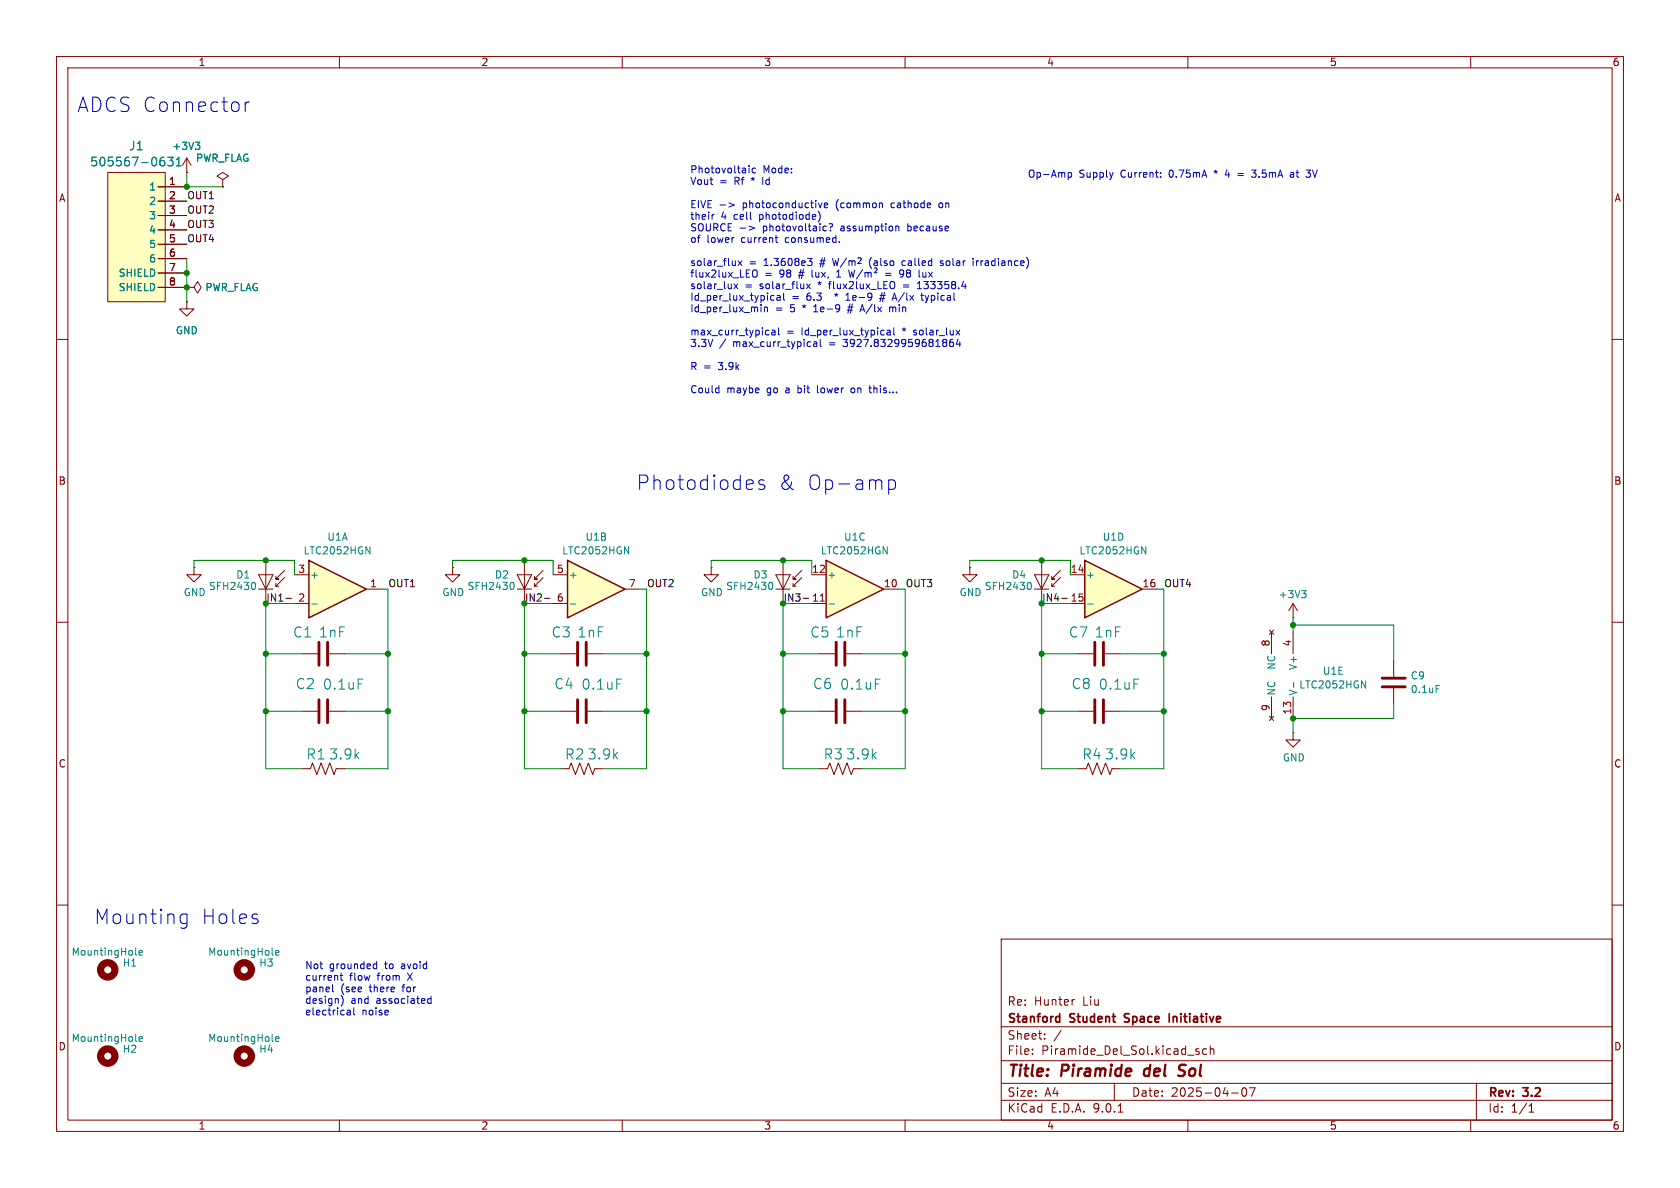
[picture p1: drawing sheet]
<svg xmlns="http://www.w3.org/2000/svg" width="297mm" height="210mm" viewBox="0 0 297 210" stroke-linecap="round" stroke-linejoin="round" font-family="sans-serif">
<path d="M0 0h297v210h-297z" fill="#fff" stroke="#fff" stroke-width=".18"/>
<g fill="none" stroke="#840000" stroke-width=".18">
<path d="M10 10h277v190h-277zM12 12h273v186h-273zM60 10v2M110 10v2M160 10v2M210 10v2M260 10v2M39.4 31.8l-1-.7 1-.6 1 .6-1 .7v1.2M39.4 33h.1M10 60h2M285 60h2M10 110h2"/>
<path d="M34.3 100.3v1.3h1.3l-1.3 1.3-1.3-1.3h1.3M34.3 100.3h.1M53.3 115.6h2.8M58.2 115.6h2.8M285 110h2M10 160h2M177 166h108v32h-108zM190 176.7l-.3 .1M285 160h2M60 198v2M110 198v2M160 198v2"/>
<path d="M177 194.5h108M177 191.5h108M177 187.5h108M177 181.5h108M182.5 186.3v.1M182.5 185.5v.1M184.7 183.6v.1M184.7 182.8v.1M187.6 182.1l-1.3 2M197 191.5v3M197.7 196.6h.8M210 198v2"/>
<path d="M212 185.5l-.4-.1-.2 .2 .1 .2 .5 .2v.3h-.6M213.3 185.5l-.4-.1-.3 .3v.4l.1 .2h.6M214 185.5l.2-.1 .3 .1 .1 .9M214 184.9v1.5M217.7 193.2h1.2M219.7 192.4l.2-.1a.81 .81 0 0 1 .6 .6 .81 .81 0 0 1-.3 .8l-.2 .1a.81 .81 0 0 1-.3-1.4zM220.9 192.3h1l-.7 1.5M260 198v2M261 191.5v6.5M270.3 196.6h.9M270.3 195.5l.4-.4v1.5"/>
</g>
<path d="M202.4 189.1l-.2 .7 .3 .4M209.3 190a.85 .85 0 0 1-1 .1M209.4 188.2l-.7 .1a.46 .46 0 0 0-.3 .5 .46 .46 0 0 0 .4 .4l.5 .2" fill="none" stroke="#840000" stroke-width=".4"/>
<path d="M186.9 179.7l.4 .1M187.3 179.2v1.5M198.8 179.3v.5M206.7 179.2v1.5M187.3 180.6l-.4 .1M198.8 180.6l.2 .1" fill="none" stroke="#840000" stroke-width=".3"/>
<path d="M56.4 113.5v4.1M57.9 113.5v4.1" fill="none" stroke="#840000" stroke-width=".51"/>
<path d="M100.3 99.1l10.2 5-10.2 5.1z" fill="#ffffc2"/>
<path d="M100.3 99.1l10.2 5-10.2 5.1z" fill="none" stroke="#840000" stroke-width=".25"/>
<g fill="none" stroke="#840000" stroke-width=".18">
<path d="M92.7 99.1v7.6M80 100.3v1.3h1.3l-1.3 1.3-1.3-1.3h1.3M80 100.3h.1M91.4 101.6h2.6l-1.3 2.5zM91.4 104.1h2.6M94.5 103.1v.5M96 102.1l-1.5 1.5h.5M96 100.8l-1.5 1.6h.5h-.5v-.5M97.8 101.6h2.5M97.8 106.7h2.5M99.1 115.6h2.8M103.9 115.6h2.8"/>
<path d="M110.5 104.1h2.5M144.8 115.6h2.8M149.6 115.6h2.8M224.4 111.4l.8 .7M224.8 111.8v3.8M225.2 111.4l-.8 .7M228.6 109.2h.1M228.6 106.7l-.8 1.3M228.6 106.7l.8 1.3M228.6 106.7v2.5M228.6 111.8v3.8M53.3 135.9h1.6l.3-1 .8 2 .8-2 .7 2 .8-2 .8 2 .3-1h1.6"/>
<path d="M53.3 125.7h2.8M58.2 125.7h2.8M99.1 135.9h1.5l.4-1 .7 2 .8-2 .8 2 .7-2 .8 2 .4-1h1.5M99.1 125.7h2.8M103.9 125.7h2.8M144.8 135.9h1.5l.4-1 .7 2 .8-2 .8 2 .7-2 .8 2 .4-1h1.5M144.8 125.7h2.8M149.6 125.7h2.8M224.4 126.6l.8 .8M224.8 123.2v3.8M225.2 126.6l-.8 .8M228.6 123.2v3.8"/>
</g>
<g fill="none" stroke="#008484" stroke-width=".18">
<path d="M110.4 96.6l.7 1.3v-1.3M90.5 102.9a.68 .68 0 0 1 .4 .7 .68 .68 0 0 1-.4 .6M100.9 106.8h.9M230.1 104.4h.8l-.4 .5M230.7 104.9l.2 .2v.3l-.2 .3M63.3 120h.9M109 120h.9M154.8 120h.8M228.7 120.6v1M240.7 120.4l.7 1.2v-1.2M24 168.7l.2 .2M24.6 168.4l.6-.1-.1-.2-.3-.1-.2 .2v.6h.5"/>
<path d="M48.1 168.7l.2 .2M48.7 168.4l.6-.1v-.2l-.4-.1-.2 .2 .1 .6h.5M24 183.9l.2 .2M24.6 183.7l.6-.1-.1-.3-.3-.1-.2 .2v.6h.5M48.1 183.9l.2 .2M48.7 183.7l.6-.1v-.3l-.4-.1-.2 .2 .1 .6h.5"/>
</g>
<g fill="none" stroke="#840000" stroke-width="1.3">
<circle cx="19" cy="171.4" r="1.27"/>
<circle cx="43.2" cy="171.4" r="1.27"/>
<circle cx="19" cy="186.7" r="1.27"/>
<circle cx="43.2" cy="186.7" r="1.27"/>
</g>
<path d="M102.1 113.5v4.1M103.6 113.5v4.1M147.8 113.5v4.1M149.4 113.5v4.1M56.4 123.7v4.1M57.9 123.7v4.1M102.1 123.7v4.1M103.6 123.7v4.1M147.8 123.7v4.1M149.4 123.7v4.1" fill="none" stroke="#840000" stroke-width=".51"/>
<path d="M146 99.1l10.2 5-10.2 5.1z" fill="#ffffc2"/>
<path d="M146 99.1l10.2 5-10.2 5.1z" fill="none" stroke="#840000" stroke-width=".25"/>
<g fill="none" stroke="#840000" stroke-width=".18">
<path d="M138.4 99.1v7.6M125.7 100.3v1.3h1.3l-1.3 1.3-1.2-1.3h1.2M125.7 100.3h.1M137.2 101.6h2.5l-1.3 2.5zM137.2 104.1h2.5M140.2 103.1v.5M141.7 102.1l-1.5 1.5h.5M141.7 100.8l-1.5 1.6h.5h-.5v-.5M143.5 101.6h2.5M143.5 106.7h2.5M145 106.3h.7M156.2 104.1h2.5"/>
<path d="M190.5 115.6h2.8M195.3 115.6h2.8M246.4 116.8v2.8M190.5 135.9h1.5l.4-1 .8 2 .7-2 .8 2 .8-2 .7 2 .4-1h1.5M190.5 125.7h2.8M195.3 125.7h2.8M228.6 129.5v1.3h1.3l-1.3 1.3-1.3-1.3h1.3M228.6 129.5h.1M246.4 121.7v2.8"/>
</g>
<path d="M156.1 96.6l.7 1.3v-1.3M136.2 102.9a.68 .68 0 0 1 .4 .7 .68 .68 0 0 1-.4 .6M146.6 106.8h.9M200.5 120h.8M253.9 121.2h.6" fill="none" stroke="#008484" stroke-width=".18"/>
<path d="M193.5 113.5v4.1M195.1 113.5v4.1M244.3 119.9h4.1M193.5 123.7v4.1M195.1 123.7v4.1M244.3 121.4h4.1" fill="none" stroke="#840000" stroke-width=".51"/>
<path d="M54.6 99.1l10.2 5-10.2 5.1z" fill="#ffffc2"/>
<path d="M54.6 99.1l10.2 5-10.2 5.1z" fill="none" stroke="#840000" stroke-width=".25"/>
<path d="M52.1 101.6h2.5M52.1 106.7h2.5M64.8 104.1h2.5M171.4 100.3v1.3h1.3l-1.3 1.3-1.2-1.3h1.2M171.4 100.3h.1" fill="none" stroke="#840000" stroke-width=".18"/>
<path d="M64.7 96.6l.7 1.3v-1.3M55.1 106.8h1" fill="none" stroke="#008484" stroke-width=".18"/>
<path d="M19 30.5h10.2v22.8h-10.2z" fill="#ffffc2"/>
<g fill="none" stroke="#840000" stroke-width=".18">
<path d="M19 30.5h10.2v22.8h-10.2zM27.9 33h5.1M27.9 35.6h5.1M27.9 38.1h5.1M27.9 40.6h5.1M27.9 43.2h5.1M27.9 45.7h5.1M27.9 48.3h5.1M27.9 50.8h5.1M184.1 99.1v7.6M182.9 101.6h2.5l-1.3 2.5zM182.9 104.1h2.5"/>
<path d="M185.9 103.1v.5M187.5 102.1l-1.6 1.5h.5M187.5 100.8l-1.6 1.6h.5h-.5v-.5"/>
</g>
<path d="M28.6 28.4h.2l.3 .3v.5l-.5 .1M29 27.8l-.4 .1M29.6 27.8h1l-.5 .6 .4 .1v.7l-.2 .1h-.4l-.3-.1M31.2 29.3h.8M31.2 28.2l.4-.4v1.5M181.9 102.9a.68 .68 0 0 1 .4 .7 .68 .68 0 0 1-.4 .6" fill="none" stroke="#008484" stroke-width=".18"/>
<path d="M191.8 99.1l10.1 5-10.1 5.1z" fill="#ffffc2"/>
<path d="M191.8 99.1l10.1 5-10.1 5.1z" fill="none" stroke="#840000" stroke-width=".25"/>
<g fill="none" stroke="#840000" stroke-width=".18">
<path d="M27.9 33h5.1M27.9 35.6h5.1M27.9 38.1h5.1M33 30.5h.1M33 27.9l.8 1.3M33 27.9l-.7 1.3M33 27.9v2.6M39.4 33h.1M27.9 40.6h5.1M27.9 43.2h5.1M27.9 45.7h5.1M27.9 48.3h5.1"/>
<path d="M27.9 50.8h5.1M33 53.3v1.3h-1.3l1.3 1.3 1.3-1.3h-1.3M33 53.3h.1M33 50.8h1.3l.6 1 .7-1-.7-1-.6 1M33 50.8h.1M47 99.1v7.6M45.7 101.6h2.6l-1.3 2.5zM45.7 104.1h2.6M48.8 103.1v.5M50.3 102.1l-1.5 1.5h.5M50.3 100.8l-1.5 1.6h.5h-.5v-.5M189.2 101.6h2.6"/>
<path d="M189.2 106.7h2.6M201.9 104.1h2.6"/>
</g>
<path d="M28.6 28.4h.2l.3 .3v.5l-.5 .1M29 27.8l-.4 .1M29.6 27.8h1l-.5 .6 .4 .1v.7l-.2 .1h-.4l-.3-.1M31.2 29.3h.8M31.2 28.2l.4-.4v1.5M34.5 25.1h.8l-.4 .5M35.1 25.6l.2 .3v.3l-.2 .2M201.8 96.6l.8 1.3v-1.3M44.7 102.9a.68 .68 0 0 1 .5 .7 .68 .68 0 0 1-.5 .6M192.3 106.8h1" fill="none" stroke="#008484" stroke-width=".18"/>
<path d="M50.5 105.8h1M96.3 105.8h.9M142 105.8h.9M187.7 105.8h1" fill="none" stroke="#000" stroke-width=".18"/>
<g fill="none" stroke="#008400" stroke-width=".18">
<path d="M33 30.5v2.5h6.4M33 45.7v7.6M34.3 100.3v-1.2h17.8v2.5M47 115.6h6.3M52.1 106.7h-5.1v29.2h6.3M61 115.6h7.6M67.3 104.1h1.3v31.8h-7.6M80 100.3v-1.2h17.8v2.5M92.7 115.6h6.4M97.8 106.7h-5.1v29.2h6.4M106.7 115.6h7.6M113 104.1h1.3v31.8h-7.6"/>
<path d="M125.7 100.3v-1.2h17.8v2.5M138.4 115.6h6.4M143.5 106.7h-5.1v29.2h6.4M152.4 115.6h7.6M158.7 104.1h1.3v31.8h-7.6M171.4 100.3v-1.2h17.8v2.5M184.1 115.6h6.4M189.2 106.7h-5.1v29.2h6.4M198.1 115.6h7.6M204.5 104.1h1.2v31.8h-7.6M228.6 109.2v2.6M228.6 110.5h17.8v6.3"/>
<path d="M47 125.7h6.3M61 125.7h7.6M92.7 125.7h6.4M106.7 125.7h7.6M138.4 125.7h6.4M152.4 125.7h7.6M184.1 125.7h6.4M198.1 125.7h7.6M246.4 124.5v2.5h-17.8v2.5"/>
</g>
<g fill="none" stroke="#0000c2" stroke-width=".18">
<path d="M43.3 18v1.7M44.1 18a.65 .65 0 0 0-.8 .5M126.3 37.9l-.3 .1M128.9 35.9l.9 .3-.9 .4M132.4 29.3v.1M132.4 29.7v.9M132.4 40l1 .3-1 .4M133.6 29.8l-.4-.1-.2 .3 .1 .5h.5M144.7 35.9l.3 .8 .3-.8M144.8 37.6a1.5 1.5 0 0 1-.1 1.6M145.7 36.3l.6-.1v-.3h-.4l-.2 .2 .1 .6h.5M145.7 40h.4"/>
<path d="M146.6 39.6l.4-.1 .2 .2-.4 .6M155.8 35.9l.2 .2v.6M166.1 35.9l-.1 .2 .1 .6M188.8 30.5v1.3M188.8 30.6l.4-.1 .3 .2-.2 .6h-.5M205.2 31.2v.1M205.2 30.6v.1M216.9 30l-.3 .9h.8M218.8 30.7h1M218.8 31h1M221.3 30.1h.7l-.4 .5h.3M221.3 31.2l.1 .1h.5"/>
<path d="M228.1 31.2l.2 .1h.4M228.2 30.6h.4l.1 .7M228.7 30.8l-.4 .1-.2 .1M230.9 30.1h.8l-.5 .5M231.4 30.6l.3 .2v.3l-.3 .2M129.8 50.2l.6 .8M130.4 50.2l-.6 .8M130.5 46.1l.7 .8M131.2 46.1l-.7 .8M133.1 47.9l.2-.2a.43 .43 0 0 1 .6 .4v.5a.42 .42 0 0 1-.5 .4 .42 .42 0 0 1-.4-.4zM134.5 54.3v.8M135.1 54.3v.8"/>
<path d="M135.1 54.4l.2-.1h.3l.1 .8M135.6 58.4h.3M135.9 59.2h-.3M136.5 52.2l.3 .1M136.5 58.4h.5v.8M136.8 53l-.3 .1M137 42h.5M137 58.7h-.4l-.2 .2 .2 .3h.4M137.2 42.7l.3 .2M137.4 52.3h.5v.8M137.6 57.9v1.1l.2 .2M137.9 52.5l-.4 .1-.2 .2 .2 .3 .4-.1"/>
<path d="M138.5 51.8v1.1l.2 .2M142.6 50.2l.6 .8M142.8 45.7h.7l-.4 .5 .4 .1v.4l-.2 .2h-.4M143.2 50.2l-.6 .8M143.9 55.1h.7M144 54.2h-.1M145 60v1.1l.2 .2M146.1 40.8h-.4M146.8 40.7v.1M147.9 49h.7M148.4 42.7v.2M148.4 54v.8"/>
<path d="M148.4 54.4v.1M149.5 53.1h.8M149.8 52l-.3 .2M149.8 54.8h.9M149.9 54.3h.9M150 47.7l.3 1.3 .3-.9 .2 .9 .3-1.3M150.3 53.7l-.4 1.7M152.1 54.8h.6M152.4 53.9l-.4 1.2M152.5 47.7l-1.1 1.6M152.9 48.1v.9M152.9 48.3l.4-.2 .2 .2"/>
<path d="M153.5 48.3l.1-.2 .4 .1v.8M153.5 48.3v.7M155 47.8l-.4 .4h.4M155.5 52.8h.9M155.6 52.2h.9M155.9 51.7l-.3 1.6M156.6 48.3h.9M156.6 48.7h.9M156.9 58.4h.4l.1 .8M157.3 54.4l.3-.1 .2 .2M157.3 54.3v.8M157.4 58.7h-.4l-.2 .2 .2 .3h.4"/>
<path d="M157.7 53.1l.4-1.3 .4 1.3M157.8 52.7h.6M158 49.8a.9 .9 0 0 1 0 1.2M158 57.9v1.1l.2 .2M158.4 40h.4l.1 .8M159 48l.3-.3 .4 .1a.84 .84 0 0 1-.3 1.2h-.2M159.7 50.4h1M159.7 50.7h1M159.8 48.3l-.3 .2-.3-.1M159.9 46.1l-.3 .1-.1 .1v.5l.4 .1M162.2 51h.7M162.2 50.1l.3-.3v1.2"/>
<path d="M162.8 52.2h.5M163 51.8v1.1l.3 .2M163.1 48.1v.7l.4 .2M163.6 52.2l.3 .9M163.7 53.4l-.1 .1M166.7 46.2l-.3-.1-.2 .2 .6 .4M166.8 46.8l-.2 .1h-.4M169 58.4l.7 .8M169.4 59.9l-.3 .9h.8M169.7 58.4l-.7 .8M172 45.7v.1M172 46.1v.8"/>
<path d="M172.6 46.1v.8M172.8 46.2l-.2 .1M127 68.6l.1 .1M127.1 69.4h-.1M127.1 68.2v1.2M143.9 60.5h.4l.1 .8M144.4 60.7l-.4 .1-.2 .2 .2 .3 .4-.1M144.5 68.2v1.1l.2 .1M150.9 68.6l-.3 .1-.2 .1 .1 .5 .4 .1M153.6 68.6h.5M153.8 69.3l.3 .1M167.3 60.1v.3"/>
<path d="M167.3 60.7v.4M168 60.1a.99 .99 0 0 0 0 1.1h.5l.1-.5-.3-.2h-.3l-.1 .2M169.7 60.4v.9M135.1 84.9l-.6-.1-.4 .4 .1 .3 .9 .3 .1 .2-.1 .4-.3 .1-.7-.1M157.1 84.9l.7-.1 .5 .5v.7l-.2 .4-.3 .1-.7-.1M157.1 84.8v2.6M32.1 163.1l.2 .2 .8-.2M32.1 161.7l.2-.1 .8 .1M33.1 161.6v2a.69 .69 0 0 1-1.1 .4M45.5 162.5l.1 .3-.1 .3M58.8 174.1v1l.2 .2M60.1 172.4h.5"/>
<path d="M60.3 172v1.1l.3 .2M60.6 176.5l.1 .5-.3 .8M61.3 179.2l.2 .2h.4M61.4 178.6h.5v.8M61.9 178.9h-.4l-.2 .2M62.5 178.1v1.1l.2 .2M66.1 171.2h.5M66.1 170.5h.5M66.6 170v1.2M75.6 177.1l.2 .3 .4-.1M76.2 176.1v1.3M76.2 176.6l-.4-.1-.2 .3"/>
</g>
<g fill="#008400" stroke="#008400" stroke-width=".18">
<circle cx="92.7" cy="99.1" r=".46"/>
<circle cx="114.3" cy="115.6" r=".46"/>
<circle cx="114.3" cy="125.7" r=".46"/>
<circle cx="138.4" cy="125.7" r=".46"/>
<circle cx="184.1" cy="99.1" r=".46"/>
<circle cx="138.4" cy="115.6" r=".46"/>
<circle cx="138.4" cy="106.7" r=".46"/>
<circle cx="184.1" cy="106.7" r=".46"/>
<circle cx="138.4" cy="99.1" r=".46"/>
<circle cx="160" cy="125.7" r=".46"/>
<circle cx="160" cy="115.6" r=".46"/>
<circle cx="184.1" cy="125.7" r=".46"/>
<circle cx="184.1" cy="115.6" r=".46"/>
<circle cx="33" cy="33" r=".46"/>
<circle cx="33" cy="50.8" r=".46"/>
<circle cx="47" cy="99.1" r=".46"/>
<circle cx="92.7" cy="106.7" r=".46"/>
<circle cx="47" cy="115.6" r=".46"/>
<circle cx="47" cy="125.7" r=".46"/>
<circle cx="33" cy="48.3" r=".46"/>
<circle cx="47" cy="106.7" r=".46"/>
<circle cx="205.7" cy="125.7" r=".46"/>
<circle cx="228.6" cy="127" r=".46"/>
<circle cx="205.7" cy="115.6" r=".46"/>
<circle cx="228.6" cy="110.5" r=".46"/>
<circle cx="68.6" cy="115.6" r=".46"/>
<circle cx="68.6" cy="125.7" r=".46"/>
<circle cx="92.7" cy="125.7" r=".46"/>
<circle cx="92.7" cy="115.6" r=".46"/>
</g>
<g font-size="3.5" fill="#0000c2">
<text x="13.6" y="20">ADCS Connector</text>
<text x="112.5" y="86.8">Photodiodes</text>
<text x="137.6" y="86.8">&amp;</text>
<text x="142.6" y="86.8">Op-amp</text>
<text x="16.5" y="163.6">Mounting</text>
<text x="35.4" y="163.6">Holes</text>
</g>
<g font-size="2.8" fill="#840000">
<text x="178" y="190.9">Title:</text>
<text x="187.7" y="190.9">Piramide</text>
<text x="203.1" y="190.9">del</text>
<text x="210" y="190.9">Sol</text>
</g>
<g font-size="2.5" fill="#008484">
<text x="51.7" y="112.9">C1</text>
<text x="56.3" y="112.9">1nF</text>
<text x="97.4" y="112.9">C3</text>
<text x="102" y="112.9">1nF</text>
<text x="143.2" y="112.9">C5</text>
<text x="147.7" y="112.9">1nF</text>
<text x="188.9" y="112.9">C7</text>
<text x="193.4" y="112.9">1nF</text>
<text x="52.2" y="122">C2</text>
<text x="57" y="122.1">0.1uF</text>
<text x="97.9" y="122">C4</text>
<text x="102.7" y="122.1">0.1uF</text>
<text x="143.6" y="122">C6</text>
<text x="148.4" y="122.1">0.1uF</text>
<text x="189.4" y="122">C8</text>
<text x="194.2" y="122.1">0.1uF</text>
<text x="54.1" y="134.5">R1</text>
<text x="58.1" y="134.5">3.9k</text>
<text x="99.8" y="134.5">R2</text>
<text x="103.8" y="134.5">3.9k</text>
<text x="145.5" y="134.5">R3</text>
<text x="149.5" y="134.5">3.9k</text>
<text x="191.3" y="134.5">R4</text>
<text x="195.2" y="134.5">3.9k</text>
</g>
<g font-size="2.1" fill="#008484">
<text x="15.9" y="29.6">505567-0631</text>
<text x="22.7" y="26.8">J1</text>
</g>
<g font-size="2.1" fill="#840000">
<text x="178" y="178">Re:</text>
<text x="182.8" y="178">Hunter</text>
<text x="191.5" y="178">Liu</text>
<text x="178" y="184">Sheet:</text>
<text x="178" y="181.2">Stanford</text>
<text x="189.2" y="181.2">Student</text>
<text x="199.5" y="181.2">Space</text>
<text x="207.9" y="181.2">Initiative</text>
<text x="178" y="186.7">File:</text>
<text x="184.1" y="186.7">Piramide_Del_Sol.kicad_sch</text>
<text x="178" y="196.9">KiCad</text>
<text x="178" y="194.1">Size:</text>
<text x="184.7" y="194.1">A4</text>
<text x="185.7" y="196.9">E.D.A.</text>
<text x="193.3" y="196.9">9.0.1</text>
<text x="200" y="194.1">Date:</text>
<text x="207" y="194.1">2025-04-07</text>
<text x="263" y="194.3">Rev:</text>
<text x="263" y="196.9">Id:</text>
<text x="267.1" y="196.9">1/1</text>
<text x="269.4" y="194.3">3.2</text>
</g>
<g font-size="1.8" fill="#840000">
<text x="35" y="11.9">1</text>
<text x="85" y="11.9">2</text>
<text x="135" y="11.9">3</text>
<text x="185" y="11.9">4</text>
<text x="235" y="11.9">5</text>
<text x="285" y="11.9">6</text>
<text x="10.3" y="35.9">A</text>
<text x="29.8" y="32.8">1</text>
<text x="29.8" y="35.3">2</text>
<text x="285.3" y="35.9">A</text>
<text x="29.8" y="37.8">3</text>
<text x="29.8" y="40.4">4</text>
<text x="29.8" y="42.9">5</text>
<text x="29.8" y="45.5">6</text>
<text x="29.8" y="48">7</text>
<text x="29.8" y="50.5">8</text>
<text x="10.3" y="85.9">B</text>
<text x="285.3" y="85.9">B</text>
<text x="52.6" y="101.3">3</text>
<text x="98.4" y="101.3">5</text>
<text x="143.5" y="101.3">12</text>
<text x="189.2" y="101.3">14</text>
<text x="52.6" y="106.4">2</text>
<text x="65.3" y="103.9">1</text>
<text x="98.4" y="106.4">6</text>
<text x="111.1" y="103.9">7</text>
<text x="143.5" y="106.4">11</text>
<text x="156.2" y="103.9">10</text>
<text x="189.2" y="106.4">15</text>
<text x="201.9" y="103.9">16</text>
<text x="224.5" y="114.4" transform="rotate(-90 224.5 114.4)">8</text>
<text x="228.3" y="114.4" transform="rotate(-90 228.3 114.4)">4</text>
<text x="224.5" y="125.8" transform="rotate(-90 224.5 125.8)">9</text>
<text x="228.3" y="126.4" transform="rotate(-90 228.3 126.4)">13</text>
<text x="10.3" y="135.9">C</text>
<text x="285.3" y="135.9">C</text>
<text x="10.3" y="185.9">D</text>
<text x="285.3" y="185.9">D</text>
<text x="35" y="199.9">1</text>
<text x="85" y="199.9">2</text>
<text x="135" y="199.9">3</text>
<text x="185" y="199.9">4</text>
<text x="235" y="199.9">5</text>
<text x="285" y="199.9">6</text>
</g>
<g font-size="1.8" fill="#008484">
<text x="30.4" y="26.7">+3V3</text>
<text x="34.6" y="28.8">PWR_FLAG</text>
<text x="26.3" y="33.9">1</text>
<text x="26.3" y="36.4">2</text>
<text x="26.3" y="39">3</text>
<text x="26.3" y="41.5">4</text>
<text x="26.3" y="44">5</text>
<text x="26.3" y="46.6">6</text>
<text x="20.9" y="49.1">SHIELD</text>
<text x="20.9" y="51.7">SHIELD</text>
<text x="36.2" y="51.7">PWR_FLAG</text>
<text x="31" y="59.3">GND</text>
<text x="57.8" y="95.8">U1A</text>
<text x="103.4" y="95.8">U1B</text>
<text x="149.1" y="95.8">U1C</text>
<text x="194.8" y="95.8">U1D</text>
<text x="53.6" y="98.2">LTC2052HGN</text>
<text x="99.3" y="98.2">LTC2052HGN</text>
<text x="145" y="98.2">LTC2052HGN</text>
<text x="190.7" y="98.2">LTC2052HGN</text>
<text x="32.4" y="105.6">GND</text>
<text x="36.8" y="104.5">SFH2430</text>
<text x="41.7" y="102.5">D1</text>
<text x="54.7" y="102.5">+</text>
<text x="78.1" y="105.6">GND</text>
<text x="82.6" y="104.5">SFH2430</text>
<text x="87.4" y="102.5">D2</text>
<text x="100.5" y="102.5">+</text>
<text x="123.8" y="105.6">GND</text>
<text x="128.3" y="104.5">SFH2430</text>
<text x="133.1" y="102.5">D3</text>
<text x="146.2" y="102.5">+</text>
<text x="169.5" y="105.6">GND</text>
<text x="174" y="104.5">SFH2430</text>
<text x="178.8" y="102.5">D4</text>
<text x="191.9" y="102.5">+</text>
<text x="226" y="106">+3V3</text>
<text x="225.7" y="118.5" transform="rotate(-90 225.7 118.5)">NC</text>
<text x="229.5" y="118.6" transform="rotate(-90 229.5 118.6)">V+</text>
<text x="233.8" y="119.5">U1E</text>
<text x="225.7" y="123.1" transform="rotate(-90 225.7 123.1)">NC</text>
<text x="229.5" y="123.1" transform="rotate(-90 229.5 123.1)">V-</text>
<text x="229.6" y="121.9">LTC2052HGN</text>
<text x="249.3" y="120.3">C9</text>
<text x="249.3" y="122.7">0.1uF</text>
<text x="226.7" y="134.8">GND</text>
<text x="12.6" y="169.1">MountingHole</text>
<text x="21.6" y="171.1">H1</text>
<text x="36.7" y="169.1">MountingHole</text>
<text x="45.7" y="171.1">H3</text>
<text x="12.6" y="184.4">MountingHole</text>
<text x="36.7" y="184.4">MountingHole</text>
<text x="21.6" y="186.3">H2</text>
<text x="45.7" y="186.3">H4</text>
</g>
<g font-size="1.8">
<text x="33" y="35.3">OUT1</text>
<text x="33" y="40.4">OUT3</text>
<text x="33" y="37.8">OUT2</text>
<text x="33" y="42.9">OUT4</text>
<text x="47" y="106.4">IN1-</text>
<text x="68.6" y="103.9">OUT1</text>
<text x="92.7" y="106.4">IN2-</text>
<text x="114.3" y="103.9">OUT2</text>
<text x="138.4" y="106.4">IN3-</text>
<text x="160" y="103.9">OUT3</text>
<text x="184.1" y="106.4">IN4-</text>
<text x="205.7" y="103.9">OUT4</text>
</g>
<g font-size="1.8" fill="#0000c2">
<text x="121.9" y="30.7">Photovoltaic</text>
<text x="121.9" y="32.8">Vout</text>
<text x="127.2" y="32.8">=</text>
<text x="129.9" y="32.8">Rf</text>
<text x="133.1" y="32.8">*</text>
<text x="134.9" y="30.7">Mode:</text>
<text x="135.3" y="32.8">Id</text>
<text x="181.6" y="31.5">Op-Amp</text>
<text x="190.8" y="31.5">Supply</text>
<text x="198.2" y="31.5">Current:</text>
<text x="207" y="31.5">0.75mA</text>
<text x="215.1" y="31.5">*</text>
<text x="217.3" y="31.5">4</text>
<text x="222.4" y="31.5">3.5mA</text>
<text x="229.4" y="31.5">at</text>
<text x="232.4" y="31.5">3V</text>
<text x="121.9" y="36.9">EIVE -&gt;</text>
<text x="121.9" y="38.9">their</text>
<text x="121.9" y="41">SOURCE -&gt;</text>
<text x="127.4" y="38.9">4</text>
<text x="129.8" y="38.9">cell</text>
<text x="131.4" y="36.9">photoconductive</text>
<text x="134.5" y="38.9">photodiode)</text>
<text x="135" y="41">photovoltaic?</text>
<text x="148.1" y="36.9">(common</text>
<text x="148.9" y="41">assumption</text>
<text x="158" y="36.9">cathode</text>
<text x="160.9" y="41">because</text>
<text x="166.7" y="36.9">on</text>
<text x="121.9" y="43">of</text>
<text x="121.9" y="47.1">solar_flux</text>
<text x="125" y="43">lower</text>
<text x="131.2" y="43">current</text>
<text x="132.4" y="47.1">=</text>
<text x="135.1" y="47.1">1.3608e3</text>
<text x="139.1" y="43">consumed.</text>
<text x="145.3" y="47.1">#</text>
<text x="147.7" y="47.1">W/m^{2}(also</text>
<text x="160.3" y="47.1">called</text>
<text x="167.3" y="47.1">solar</text>
<text x="173.3" y="47.1">irradiance)</text>
<text x="121.9" y="49.2">flux2lux_LEO</text>
<text x="121.9" y="51.2">solar_lux</text>
<text x="121.9" y="53.2">Id_per_lux_typical</text>
<text x="131.7" y="51.2">=</text>
<text x="134.4" y="51.2">solar_flux</text>
<text x="135.2" y="49.2">=</text>
<text x="137.9" y="49.2">98</text>
<text x="140" y="53.2">=</text>
<text x="141.5" y="49.2">#</text>
<text x="142.7" y="53.2">6.3</text>
<text x="144" y="49.2">lux,</text>
<text x="144.9" y="51.2">*</text>
<text x="147" y="51.2">flux2lux_LEO</text>
<text x="148.1" y="53.2">*</text>
<text x="148.6" y="49.2">1</text>
<text x="150.2" y="53.2">1e-9</text>
<text x="156.5" y="53.2">#</text>
<text x="157.6" y="49.2">=</text>
<text x="158.9" y="53.2">A/lx</text>
<text x="160.3" y="49.2">98</text>
<text x="163.1" y="51.2">133358.4</text>
<text x="163.9" y="49.2">lux</text>
<text x="164.2" y="53.2">typical</text>
<text x="121.9" y="55.3">Id_per_lux_min</text>
<text x="121.9" y="59.4">max_curr_typical</text>
<text x="137.1" y="55.3">=</text>
<text x="139.1" y="59.4">=</text>
<text x="139.8" y="55.3">5</text>
<text x="141.8" y="59.4">Id_per_lux_typical</text>
<text x="142.2" y="55.3">*</text>
<text x="144.3" y="55.3">1e-9</text>
<text x="150.6" y="55.3">#</text>
<text x="153" y="55.3">A/lx</text>
<text x="158.3" y="55.3">min</text>
<text x="159.8" y="59.4">*</text>
<text x="162" y="59.4">solar_lux</text>
<text x="121.9" y="61.4">3.3V</text>
<text x="121.9" y="65.5">R =</text>
<text x="127.1" y="65.5">3.9k</text>
<text x="127.2" y="61.4">/</text>
<text x="129.7" y="61.4">max_curr_typical</text>
<text x="146.8" y="61.4">=</text>
<text x="149.6" y="61.4">3927.8329959681864</text>
<text x="121.9" y="69.6">Could</text>
<text x="128.5" y="69.6">maybe</text>
<text x="135.7" y="69.6">go</text>
<text x="139.2" y="69.6">a</text>
<text x="141.5" y="69.6">bit</text>
<text x="145.1" y="69.6">lower</text>
<text x="151.3" y="69.6">on</text>
<text x="154.8" y="69.6">this...</text>
<text x="53.8" y="171.4">Not</text>
<text x="53.8" y="173.4">current</text>
<text x="58.2" y="171.4">grounded</text>
<text x="61.8" y="173.4">flow</text>
<text x="66.8" y="173.4">from</text>
<text x="68.2" y="171.4">to</text>
<text x="71.2" y="171.4">avoid</text>
<text x="72.4" y="173.4">X</text>
<text x="53.8" y="175.5">panel</text>
<text x="53.8" y="177.5">design)</text>
<text x="53.8" y="179.6">electrical</text>
<text x="60.2" y="175.5">(see</text>
<text x="62" y="177.5">and</text>
<text x="64" y="179.6">noise</text>
<text x="65.4" y="175.5">there</text>
<text x="66.7" y="177.5">associated</text>
<text x="71.5" y="175.5">for</text>
</g>
</svg>
